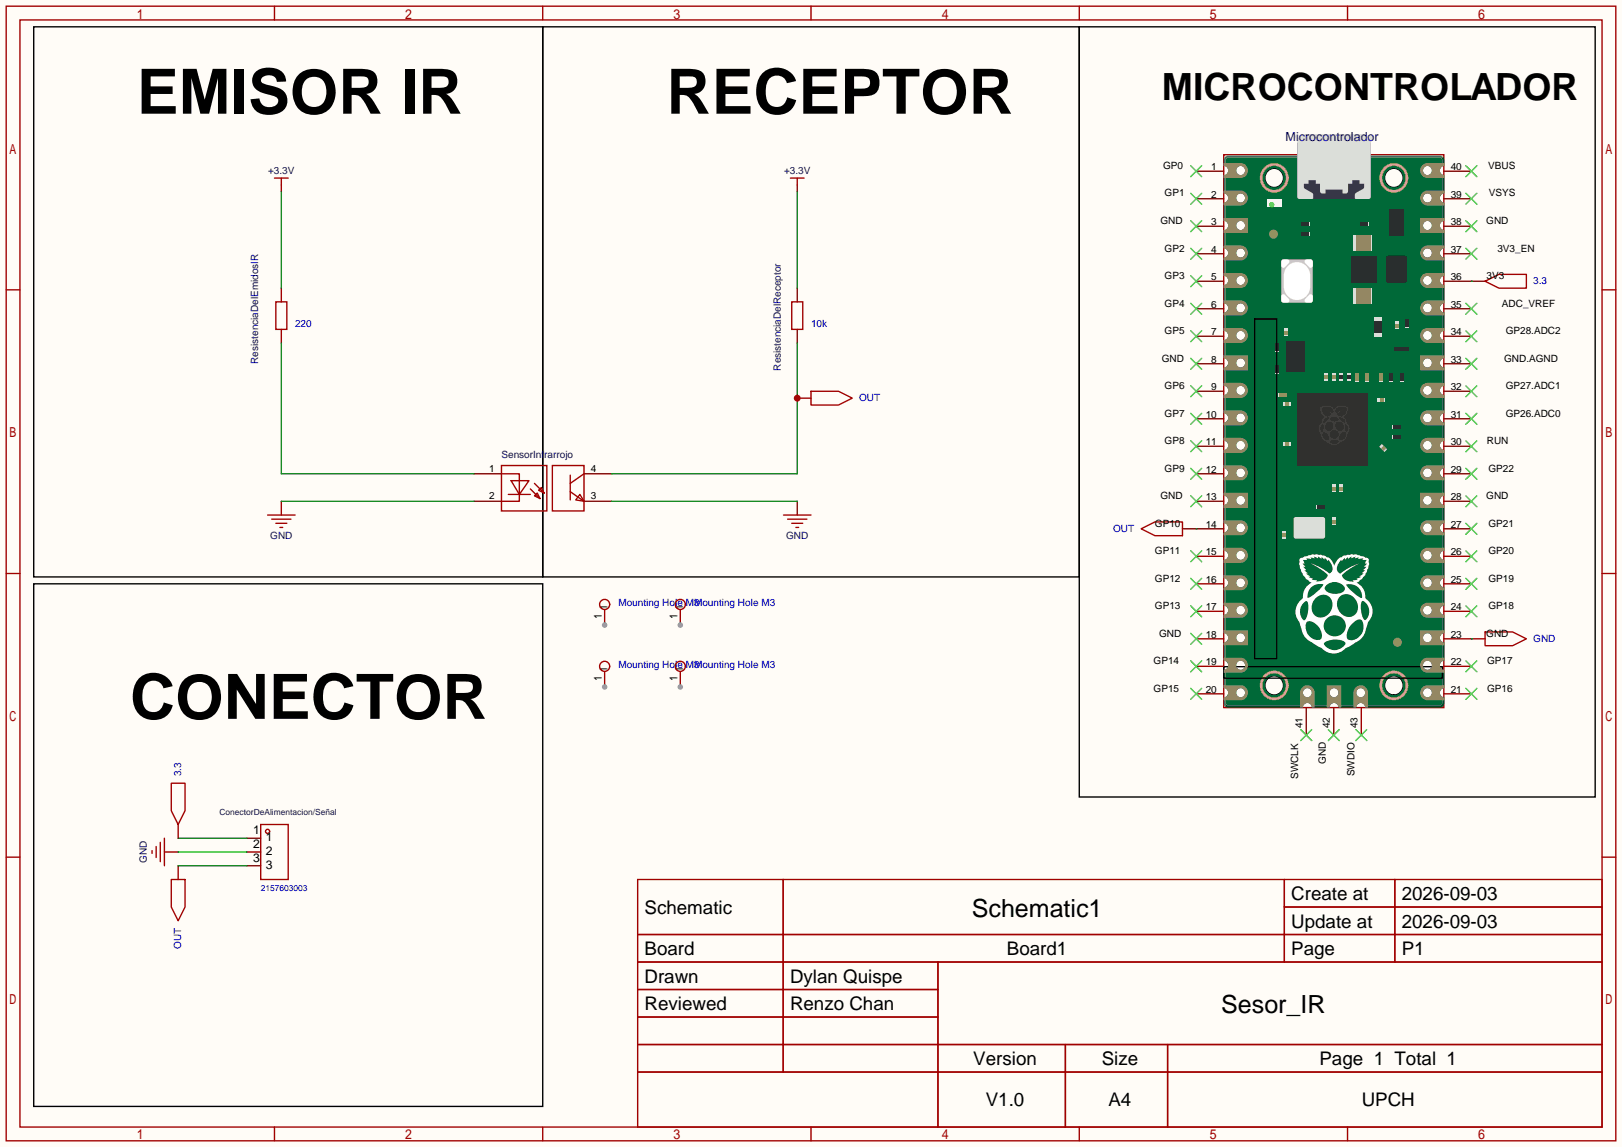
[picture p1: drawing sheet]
<svg xmlns="http://www.w3.org/2000/svg" width="299mm" height="212mm" viewBox="0 0 299 212" stroke-linecap="round" stroke-linejoin="round" font-family="sans-serif">
<path d="M0 0h299.5v211.8h-299.5z" fill="#fffcf7"/>
<g fill="none" stroke="#a10000" stroke-width=".25">
<path d="M1.1 1.1h297.2v209.6h-297.2zM3.7 3.7h292.1v204.5h-292.1zM50.7 1.1v2.6M100.2 1.1v2.6M149.7 1.1v2.6M199.3 1.1v2.6M248.8 1.1v2.6M50.7 32.9h2.5M51.9 32.9v1.3M145.9 32.9h2.6M147.2 32.9v1.3M1.1 53.5h2.6"/>
<path d="M50.9 55.8h2.1v5h-2.1zM146.2 55.8h2v5h-2zM295.8 53.5h2.5M49.4 95.1h5.1M50.2 95.9h3.5M50.9 96.6h2.1M51.7 97.4h.5M92.6 86h8.4v8.4h-8.4zM92.6 87.5h3.3v5.1h-3.3M93.9 91.3h4M94.4 88.8h3.3l-1.8 2.5zM97.9 90.3l1.8 1.8"/>
<path d="M98.7 91.6l.5-.5 .5 1zM98.7 89.3l1.8 1.8M99.4 90.6l.5-.6 .6 1.1zM102 86h5.8v8.4h-5.8zM105.3 87.8v4.5M105.3 90.8l2.5 1.8M107.1 91.3l.7 1.3-1.5-.3zM107.8 87.5l-2.5 1.8M144.7 95.1h5M145.4 95.9h3.6M146.2 96.6h2M146.9 97.4h.5"/>
<path d="M210.7 97.7l2.5-1.3h5.1v2.5h-5.1zM1.1 105.9h2.6M295.8 105.9h2.5M1.1 158.3h2.6M28.1 157.1v.5M28.8 156.3v2.1M29.6 155.6v3.5M30.4 154.8v5.1M48.1 152.3h5.1v10.1h-5.1zM295.8 158.3h2.5M31.6 162.4h2.6v5.1l-1.3 2.6-1.3-2.6zM117.7 162.4h178.1v45.8h-178.1z"/>
<path d="M117.7 172.6h178.1M117.7 177.7h178.1M144.6 162.4v35.6M173.2 177.7v30.5M237.1 162.4v15.3M237.1 167.5h58.7M257.5 162.4v15.3M117.7 182.8h55.5M117.7 192.9h178.1M117.7 187.8h55.5M117.7 198h178.1M196.7 192.9v15.3"/>
<path d="M215.6 192.9v15.3M50.7 208.2v2.5M100.2 208.2v2.5M149.7 208.2v2.5M199.3 208.2v2.5M248.8 208.2v2.5"/>
<circle cx="49.4" cy="153.5" r=".38"/>
</g>
<path d="M6.2 5h94v101.6h-94zM100.2 5h99.1v101.6h-99.1zM199.3 5h95.2v142.2h-95.2z" fill="none" stroke="#000" stroke-width=".25"/>
<g fill="none" stroke="#870000" stroke-width=".25">
<path d="M51.9 34.2v1.2M147.2 34.2v1.2M51.9 53.2v2.6M147.2 53.2v2.6M51.9 60.8v2.6M147.2 60.8v2.6M147.2 73.5h2.5M51.9 92.6v2.5M87.5 87.5h5.1M87.5 92.6h5.1M107.8 87.5h5.1M107.8 92.6h5.1"/>
<path d="M147.2 92.6v2.5M218.3 97.7h2.6M30.4 157.4h2.5M32.9 159.9v2.5M45.6 154.8h2.5M45.6 157.4h2.5M45.6 159.9h2.5"/>
</g>
<path d="M51.9 35.4v17.8M147.2 35.4v17.8M51.9 63.4v24.1h35.6M147.2 63.4v24.1h-34.3M51.9 92.6h35.6M112.9 92.6h34.3M32.9 154.8h12.7M32.9 157.4h12.7" fill="none" stroke="#008700" stroke-width=".25"/>
<circle cx="147.2" cy="73.5" r=".63" fill="#c00"/>
<path d="M225.9 28.6h40.7v102.1h-40.7zM274.2 51.9l2.5-1.2h5.1v2.5h-5.1zM149.7 72.3h5.1l2.6 1.2-2.6 1.3h-5.1zM274.2 116.7h5.1l2.5 1.3-2.5 1.3h-5.1zM31.6 144.7h2.6v5l-1.3 2.6-1.3-2.6z" fill="none" stroke="#a10000" stroke-width=".25"/>
<path d="M32.9 159.9h12.7" fill="none" stroke="#008700" stroke-width=".25"/>
<g fill="none" stroke="#000" stroke-width=".25">
<path d="M6.2 107.8h94v96.5h-94z"/>
<circle cx="235.3" cy="32.9" r="1.75"/>
<circle cx="257.3" cy="32.9" r="1.75"/>
<circle cx="235.2" cy="126.6" r="1.75"/>
<circle cx="257.3" cy="126.6" r="1.75"/>
</g>
<path d="M271.7 51.9h2.5M271.7 118h2.5M32.9 152.3v2.5" fill="none" stroke="#870000" stroke-width=".25"/>
<g fill="#004f29">
<path d="M266.3 32.2l.4 .1v3.4l-.4 .1z"/>
<path d="M266.3 37.3l.4 .1v3.4l-.4 .1z"/>
<path d="M266.3 42.4l.4 .1v3.4l-.4 .1z"/>
<path d="M266.3 47.5l.4 .1v3.3l-.4 .1z"/>
<path d="M266.3 52.6l.4 .1v3.3l-.4 .1z"/>
<path d="M266.3 57.6l.4 .1v3.4l-.4 .1z"/>
<path d="M266.3 62.7l.4 .1v3.4l-.4 .1z"/>
<path d="M266.3 67.8l.4 .1v3.3l-.4 .2z"/>
<path d="M266.3 72.9l.4 .1v3.3l-.4 .1z"/>
<path d="M266.3 77.9l.4 .1v3.4l-.4 .1z"/>
<path d="M266.3 83l.4 .1v3.4l-.4 .1z"/>
<path d="M266.3 88.1l.4 .1v3.4l-.4 .1z"/>
<path d="M266.3 93.2l.4 .1v3.3l-.4 .1z"/>
<path d="M266.3 98.2l.4 .1v3.4l-.4 .1z"/>
<path d="M266.3 103.3l.4 .1v3.4l-.4 .1z"/>
<path d="M266.3 108.4l.4 .1v3.4l-.4 .1z"/>
<path d="M266.3 113.5l.4 .1v3.3l-.4 .1z"/>
<path d="M266.3 118.5l.4 .1v3.4l-.4 .1z"/>
<path d="M266.3 123.6l.4 .1v3.4l-.4 .1z"/>
<path d="M252 130.3h13.8l.4-.2 .1-1.4 .4 .1v1.1a.79 .79 0 0 1-.8 .8h-13.8z"/>
<path d="M242.1 130.3h3.5l-.1 .4h-3.3z"/>
<path d="M247 130.3h3.5l-.1 .4h-3.3z"/>
<path d="M266.4 29l.2 .3 .1 1.3-.4 .1v-1.1l-.1-.3z"/>
<path d="M226.4 130.2l.4 .1h13.8l-.1 .4h-13.8l-.5-.3z"/>
</g>
<path d="M226.5 29.2l-.2 .4v1.1a.85 .85 0 0 1 0 1.5v3.6a.85 .85 0 0 1 0 1.5v3.6a.85 .85 0 0 1 0 1.5v3.6a.85 .85 0 0 1 0 1.5v3.5a.85 .85 0 0 1 0 1.6v3.5a.85 .85 0 0 1 0 1.5v3.6a.85 .85 0 0 1 0 1.5v3.6a.85 .85 0 0 1 0 1.5v3.6a.85 .85 0 0 1 0 1.5v3.5a.85 .85 0 0 1 0 1.5v3.6a.85 .85 0 0 1 0 1.5v3.6a.85 .85 0 0 1 0 1.5v3.6a.85 .85 0 0 1 0 1.5v3.5a.85 .85 0 0 1 0 1.5v3.6a.85 .85 0 0 1 0 1.5v3.6a.85 .85 0 0 1 0 1.5v3.6a.85 .85 0 0 1 0 1.5v3.5a.85 .85 0 0 1 0 1.5v3.6a.85 .85 0 0 1 0 1.5v3.6a.85 .85 0 0 1 0 1.5l.1 1.4 .4 .2h13.8a.8 .8 0 0 1 .8-.5 .8 .8 0 0 1 .7 .5h3.5a.8 .8 0 0 1 .7-.5 .8 .8 0 0 1 .7 .5h3.5a.8 .8 0 0 1 .7-.5 .8 .8 0 0 1 .8 .5h13.8l.4-.2 .1-1.4a.85 .85 0 0 1 0-1.5v-3.6a.85 .85 0 0 1 0-1.5v-3.6a.85 .85 0 0 1 0-1.5v-3.5a.85 .85 0 0 1 0-1.5v-3.6a.85 .85 0 0 1 0-1.5v-3.6a.85 .85 0 0 1 0-1.5v-3.6a.85 .85 0 0 1 0-1.5v-3.5a.85 .85 0 0 1 0-1.5v-3.6a.85 .85 0 0 1 0-1.5v-3.6a.85 .85 0 0 1 0-1.5v-3.6a.85 .85 0 0 1 0-1.5v-3.5a.85 .85 0 0 1 0-1.5v-3.6a.85 .85 0 0 1 0-1.5v-3.6a.85 .85 0 0 1 0-1.5v-3.6a.85 .85 0 0 1 0-1.5v-3.5a.85 .85 0 0 1 0-1.6v-3.5a.85 .85 0 0 1 0-1.5v-3.6a.85 .85 0 0 1 0-1.5v-3.6a.85 .85 0 0 1 0-1.5v-3.6a.85 .85 0 0 1 0-1.5l-.1-1.3-.4-.3zM228.2 127.9a.85 .85 0 0 1 1.7 0 .85 .85 0 0 1-1.7 0zM228.2 122.9a.85 .85 0 0 1 1.7 0 .85 .85 0 0 1-1.7 0zM228.2 117.8a.85 .85 0 0 1 1.7 0 .85 .85 0 0 1-1.7 0zM228.2 112.7a.85 .85 0 0 1 1.7 0 .85 .85 0 0 1-1.7 0zM228.2 107.6a.85 .85 0 0 1 1.7 0 .85 .85 0 0 1-1.7 0zM228.2 102.6a.85 .85 0 0 1 1.7 0 .85 .85 0 0 1-1.7 0zM228.2 97.5a.85 .85 0 0 1 1.7 0 .85 .85 0 0 1-1.7 0zM228.2 92.4a.85 .85 0 0 1 1.7 0 .85 .85 0 0 1-1.7 0zM228.2 87.3a.85 .85 0 0 1 1.7 0 .85 .85 0 0 1-1.7 0zM228.2 82.3a.85 .85 0 0 1 1.7 0 .85 .85 0 0 1-1.7 0zM228.2 77.2a.85 .85 0 0 1 1.7 0 .85 .85 0 0 1-1.7 0zM228.2 72.1a.85 .85 0 0 1 1.7 0 .85 .85 0 0 1-1.7 0zM228.2 67a.85 .85 0 0 1 1.7 0 .85 .85 0 0 1-1.7 0zM228.2 62a.85 .85 0 0 1 1.7 0 .85 .85 0 0 1-1.7 0zM228.2 56.9a.85 .85 0 0 1 1.7 0 .85 .85 0 0 1-1.7 0zM228.2 51.8a.85 .85 0 0 1 1.7 0 .85 .85 0 0 1-1.7 0zM228.2 46.7a.85 .85 0 0 1 1.7 0 .85 .85 0 0 1-1.7 0zM228.2 41.7a.85 .85 0 0 1 1.7 0 .85 .85 0 0 1-1.7 0zM228.2 36.6a.85 .85 0 0 1 1.7 0 .85 .85 0 0 1-1.7 0zM228.2 31.5a.85 .85 0 0 1 1.7 0 .85 .85 0 0 1-1.7 0zM233.5 126.6a1.75 1.75 0 0 1 3.5 0 1.75 1.75 0 0 1-3.5 0zM233.5 32.9a1.75 1.75 0 0 1 3.5 0 1.75 1.75 0 0 1-3.5 0zM240.5 127.9a.85 .85 0 0 1 1.7 0 .85 .85 0 0 1-1.7 0zM245.5 127.9a.83 .83 0 0 1 1.6 0 .83 .83 0 0 1-1.6 0zM262.7 127.9a.85 .85 0 0 1 1.7 0 .85 .85 0 0 1-1.7 0zM262.7 122.9a.85 .85 0 0 1 1.7 0 .85 .85 0 0 1-1.7 0zM262.7 117.8a.85 .85 0 0 1 1.7 0 .85 .85 0 0 1-1.7 0zM262.7 112.7a.85 .85 0 0 1 1.7 0 .85 .85 0 0 1-1.7 0zM262.7 107.6a.85 .85 0 0 1 1.7 0 .85 .85 0 0 1-1.7 0zM262.7 102.6a.85 .85 0 0 1 1.7 0 .85 .85 0 0 1-1.7 0zM262.7 97.5a.85 .85 0 0 1 1.7 0 .85 .85 0 0 1-1.7 0zM262.7 92.4a.85 .85 0 0 1 1.7 0 .85 .85 0 0 1-1.7 0zM262.7 87.3a.85 .85 0 0 1 1.7 0 .85 .85 0 0 1-1.7 0zM262.7 82.2a.85 .85 0 0 1 1.7 0 .85 .85 0 0 1-1.7 0zM262.7 77.2a.85 .85 0 0 1 1.7 0 .85 .85 0 0 1-1.7 0zM262.7 72.1a.85 .85 0 0 1 1.7 0 .85 .85 0 0 1-1.7 0zM262.7 67a.85 .85 0 0 1 1.7 0 .85 .85 0 0 1-1.7 0zM262.7 61.9a.85 .85 0 0 1 1.7 0 .85 .85 0 0 1-1.7 0zM262.7 56.9a.85 .85 0 0 1 1.7 0 .85 .85 0 0 1-1.7 0zM262.7 51.8a.85 .85 0 0 1 1.7 0 .85 .85 0 0 1-1.7 0zM262.7 46.7a.85 .85 0 0 1 1.7 0 .85 .85 0 0 1-1.7 0zM262.7 41.6a.85 .85 0 0 1 1.7 0 .85 .85 0 0 1-1.7 0zM262.7 36.6a.85 .85 0 0 1 1.7 0 .85 .85 0 0 1-1.7 0zM262.7 31.5a.85 .85 0 0 1 1.7 0 .85 .85 0 0 1-1.7 0zM250.4 127.9a.85 .85 0 0 1 1.7 0 .85 .85 0 0 1-1.7 0zM255.6 126.6a1.75 1.75 0 0 1 3.5 0 1.75 1.75 0 0 1-3.5 0zM255.6 32.9a1.75 1.75 0 0 1 3.5 0 1.75 1.75 0 0 1-3.5 0z" fill="#006938"/>
<g fill="#33875e">
<path d="M226.2 29l.5-.2h39.2l.5 .2-.2 .3-.4-.2h-39l-.4 .3-.1 1.3-.4-.1v-1z"/>
<path d="M225.9 37.4l.4-.1v3.6l-.4-.1z"/>
<path d="M225.9 42.5l.4-.1v3.6l-.4-.1z"/>
<path d="M225.9 47.6l.4-.1v3.5l-.4-.1z"/>
<path d="M225.9 52.7l.4-.1v3.5l-.4-.1z"/>
<path d="M225.9 57.7l.4-.1v3.6l-.4-.1z"/>
<path d="M225.9 62.8l.4-.1v3.6l-.4-.1z"/>
<path d="M225.9 67.9l.4-.1v3.6l-.4-.2z"/>
<path d="M225.9 73l.4-.1v3.5l-.4-.1z"/>
<path d="M225.9 78l.4-.1v3.6l-.4-.1z"/>
<path d="M225.9 83.1l.4-.1v3.6l-.4-.1z"/>
<path d="M225.9 88.2l.4-.1v3.6l-.4-.1z"/>
<path d="M225.9 93.3l.4-.1v3.5l-.4-.1z"/>
<path d="M225.9 98.3l.4-.1v3.6l-.4-.1z"/>
<path d="M225.9 103.4l.4-.1v3.6l-.4-.1z"/>
<path d="M225.9 108.5l.4-.1v3.6l-.4-.1z"/>
<path d="M225.9 113.6l.4-.1v3.5l-.4-.1z"/>
<path d="M225.9 118.6l.4-.1v3.6l-.4-.1z"/>
<path d="M225.9 123.7l.4-.1v3.6l-.4-.1z"/>
<path d="M225.9 32.3l.4-.1v3.6l-.4-.1z"/>
<path d="M225.9 128.8l.4-.1v1.1l.1 .4-.2 .2-.2-.3z"/>
</g>
<g fill="none" stroke="#fced21" stroke-width=".51">
<circle cx="235.2" cy="32.9" r="2.44"/>
<circle cx="257.3" cy="32.9" r="2.44"/>
<circle cx="235.2" cy="126.6" r="2.44"/>
<circle cx="257.3" cy="126.6" r="2.44"/>
</g>
<path d="M239.5 72.7h13v13.4h-13z" fill="#30302e"/>
<path d="M239.7 26.2h13.2l.2 .3-.1 10.1-.3 .2-13-.1-.2-.3v-9.9z" fill="#363b45"/>
<g fill="#dbded9">
<path d="M240.2 24.9l.3-.1h11.6l.3 .1 .3 .9 .4 .4-.1 10.4-.3 .2-2.5-.1v-.9l1.5-.9 .2-.4v-.6h-.9v-.6h-1.3v.6h-.8v1.4l-.2 .4h-.2h-.6v-.7h-3.2v.7h-.8l-.2-.4v-1.4h-.8v-.6h-1.3v.6h-.9v.6l.2 .4 1.5 .9v.9h-2.7l-.2-.3v-10.2l.4-.4z"/>
<path d="M239.1 25l.4-.1 1 1.4a.35 .35 0 0 1-.1 .5 .35 .35 0 0 1-.5 0 2.72 2.72 0 0 1-.8-1.8z"/>
<path d="M253.2 24.9l.3 .1a2.48 2.48 0 0 1-1.1 1.9 .36 .36 0 0 1-.3-.6z"/>
<path d="M239 95.5h5.5l.1 .4v3.4l-.3 .2-5.3-.1-.2-.3v-3.2z"/>
</g>
<g fill="#292e2e">
<path d="M237.5 63h3.4v5.7h-3.4z"/>
<path d="M249.4 47.2h4.8v5h-4.8z"/>
<path d="M256.5 38.6h2.8v4.9h-2.8z"/>
</g>
<path d="M234 36.8h2.7v1.4h-2.7z" fill="#edf5fc"/>
<path d="M236.7 48l5.3-.1 .3 .2 .1 7.4-.2 .4h-5.3l-.3-.2v-7.4z" fill="#ccc"/>
<g fill="#fff">
<path d="M237.9 49a2.42 2.42 0 0 1 2.6-.3 2.42 2.42 0 0 1 1.4 2.2 4.4 4.4 0 0 1-.5 3.6 2.41 2.41 0 0 1-2.8 .8 2.41 2.41 0 0 1-1.6-2.4 4.4 4.4 0 0 1 .6-3.6z"/>
<path d="M236.7 48l1-.1 .3 .3-.1 .4-.9 .9-.4-.2v-.2v-.8z"/>
<path d="M241 48l1-.1 .3 .2v1.2l-.4 .2-.2-.2-.8-.9z"/>
<path d="M241.7 54.5l.2-.2 .4 .2v1.2l-.3 .2-1-.1-.1-.4z"/>
<path d="M236.6 54.5l.4-.2 .9 .9 .2 .2-.2 .4-1 .1-.3-.2z"/>
</g>
<path d="M256.1 47.3l3.3-.1 .3 .2 .1 4.4-.2 .4h-3.3l-.4-.2v-4.4z" fill="#292e2e"/>
<circle cx="234.8" cy="37.8" r=".49" fill="#3c3"/>
<g fill="#dbded9">
<path d="M249.8 53.3h3.5v2.8h-3.5z"/>
<path d="M253.7 58.6h1.4v3.5h-1.4z"/>
</g>
<path d="M253.7 59.3h1.4v2.1h-1.4z" fill="#292e2e"/>
<path d="M249.8 43.5h3.5v2.8h-3.5z" fill="#dbded9"/>
<g fill="#948763">
<path d="M250.3 43.5h2.8v2.8h-2.8z"/>
<path d="M250.3 53.3h2.8v2.8h-2.8z"/>
</g>
<g fill="#99916b">
<circle cx="235.1" cy="43.3" r=".83"/>
<circle cx="258" cy="118.6" r=".83"/>
</g>
<path d="M240.5 42.8h1.3v.7h-1.3z" fill="#dbded9"/>
<path d="M240.2 42.8h1.4v.7h-1.4z" fill="#292e2e"/>
<path d="M258.4 69.2h.7v1.4h-.7z" fill="#dbded9"/>
<path d="M258.4 68.9h.7v1.4h-.7z" fill="#292e2e"/>
<path d="M258.4 69.2h.7v1.4h-.7z" fill="#dbded9"/>
<g fill="#292e2e">
<path d="M257.4 64.2h2.7v.7h-2.7z"/>
<path d="M258.4 68.9h.7v1.4h-.7z"/>
</g>
<path d="M256.6 69.2h.7v1.4h-.7z" fill="#dbded9"/>
<path d="M256.6 68.9h.7v1.4h-.7z" fill="#292e2e"/>
<path d="M254.7 69.2h.7v1.4h-.7z" fill="#dbded9"/>
<path d="M254.7 68.9h.7v1.4h-.7z" fill="#99916b"/>
<path d="M248.6 68.9h.7v1.4h-.7z" fill="#dbded9"/>
<path d="M248.6 69.4h.7v.7h-.7z" fill="#292e2e"/>
<path d="M247.3 68.9h.6v1.4h-.6z" fill="#dbded9"/>
<path d="M247.3 69.4h.6v.7h-.6z" fill="#292e2e"/>
<path d="M245.9 68.9h.6v1.4h-.6z" fill="#dbded9"/>
<path d="M245.9 69.4h.6v.7h-.6z" fill="#99916b"/>
<path d="M257.5 59.3h.7v1.4h-.7z" fill="#dbded9"/>
<path d="M257.5 59.8h.7v.7h-.7z" fill="#99916b"/>
<path d="M244.5 68.9h.7v1.4h-.7z" fill="#dbded9"/>
<path d="M244.5 69.4h.7v.7h-.7z" fill="#99916b"/>
<path d="M237 60.6h.7v1.5h-.7z" fill="#dbded9"/>
<path d="M237 61.1h.7v.7h-.7z" fill="#99916b"/>
<path d="M247.3 89.5h.7v1.4h-.7z" fill="#dbded9"/>
<path d="M247.3 89.9h.7v.7h-.7z" fill="#99916b"/>
<path d="M245.9 89.5h.7v1.4h-.7z" fill="#dbded9"/>
<path d="M245.9 89.9h.7v.7h-.7z" fill="#99916b"/>
<path d="M245.9 95.6h.7v1.4h-.7z" fill="#dbded9"/>
<path d="M245.9 96h.7v.7h-.7z" fill="#99916b"/>
<path d="M236.8 98.1h.7v1.4h-.7z" fill="#dbded9"/>
<path d="M236.8 98.5h.7v.7h-.7z" fill="#99916b"/>
<path d="M252.1 69.2h.7v1.4h-.7z" fill="#dbded9"/>
<path d="M252.1 68.9h.7v1.4h-.7z" fill="#99916b"/>
<path d="M250.2 69.2h.7v1.4h-.7z" fill="#dbded9"/>
<path d="M250.2 68.9h.7v1.4h-.7z" fill="#99916b"/>
<path d="M240.5 41.1h1.3v.7h-1.3z" fill="#dbded9"/>
<path d="M240.2 41.1h1.4v.7h-1.4z" fill="#292e2e"/>
<path d="M251.4 41.1h1.4v.7h-1.4z" fill="#dbded9"/>
<path d="M251.1 41.1h1.4v.7h-1.4z" fill="#292e2e"/>
<path d="M235.4 63.6h.7v1.4h-.7z" fill="#dbded9"/>
<path d="M235.4 63.4h.7v1.4h-.7z" fill="#292e2e"/>
<path d="M235.4 67.6h.7v1.4h-.7z" fill="#dbded9"/>
<path d="M235.4 67.4h.7v1.4h-.7z" fill="#292e2e"/>
<path d="M259.3 59.1h.7v1.5h-.7z" fill="#dbded9"/>
<path d="M259.3 58.9h.7v1.4h-.7z" fill="#292e2e"/>
<path d="M254.3 73.5h1.4v.7h-1.4z" fill="#dbded9"/>
<path d="M254.8 73.5h.7v.7h-.7z" fill="#99916b"/>
<path d="M236.8 74.3h1.4v.7h-1.4z" fill="#dbded9"/>
<path d="M237.3 74.3h.7v.7h-.7z" fill="#99916b"/>
<path d="M236.8 81.7h1.4v.7h-1.4z" fill="#dbded9"/>
<path d="M237.3 81.7h.7v.7h-.7z" fill="#99916b"/>
<path d="M255.1 82l1 1-.5 .5-1-1z" fill="#dbded9"/>
<path d="M255.4 82.3l.5 .5-.5 .5-.4-.5z" fill="#99916b"/>
<path d="M257 80.4h1.4v.7h-1.4z" fill="#dbded9"/>
<path d="M257.2 80.4h1.4v.7h-1.4z" fill="#292e2e"/>
<path d="M257 80.4h1.4v.7h-1.4z" fill="#dbded9"/>
<path d="M257.2 80.4h1.4v.7h-1.4z" fill="#292e2e"/>
<path d="M257 78.4h1.4v.8h-1.4z" fill="#dbded9"/>
<path d="M257.2 78.4h1.4v.8h-1.4z" fill="#292e2e"/>
<path d="M236 72.6h1.4v.8h-1.4z" fill="#dbded9"/>
<path d="M236.3 72.6h1.3v.8h-1.3z" fill="#99916b"/>
<path d="M243 93.2h1.4v.7h-1.4z" fill="#dbded9"/>
<path d="M243.2 93.2h1.4v.7h-1.4z" fill="#292e2e"/>
<path d="M243 93.2h1.4v.7h-1.4z" fill="#dbded9"/>
<path d="M243.2 93.2h1.4v.7h-1.4z" fill="#292e2e"/>
<path d="M240 103.2l-.1 .8a3.1 3.1 0 0 0 .6 1.9l.1 .3 .6 .8 1 .6a2.9 2.9 0 0 0-1.7 2.8 3.1 3.1 0 0 0-.6 4.5l.3 1a3.8 3.8 0 0 0 2.3 3l1.5 .8a2.98 2.98 0 0 0 4.5 0l1.5-.8a3.7 3.7 0 0 0 2.3-3l.3-1a2.72 2.72 0 0 0-.4-4.2l-.1-.3a2.86 2.86 0 0 0-1.6-2.8l.9-.6 .7-.8 .7-2-.1-1-1.6-.6a2.97 2.97 0 0 0-2-.1h-.5a3 3 0 0 0-2 1.4l-.3 .6-.1-.3a1.86 1.86 0 0 0-1.2-1.3l-.4-.3-.8-.1-1.6-.1-1.4 .4zM248.6 107.9a2.32 2.32 0 0 1 2.9 2.5l-.2 .1-.4-.2-1.1-.9a2.37 2.37 0 0 1-1.2-1.5zM247.2 110.3a1.99 1.99 0 0 1 3.4 1 1.84 1.84 0 0 1-.9 2.5 1.84 1.84 0 0 1-2.5-.9 2.21 2.21 0 0 1 0-2.6zM247.6 103.4l.1 .2 .6-.6 .1 .3 .5-.4v.3l.7-.4-.1 .2v.1l.9-.3-.2 .3 .8-.2-.2 .4 .9-.1-.2 .2h.8l-.3 .7h.4l-.5 .6h.4l-.6 .6h.4l-.7 .6h.4l-.8 .5 .3 .1-.8 .4 .2 .1-.9 .2 .2 .2h-.3a1.97 1.97 0 0 1-2-1.1l1.2-1.1 2.1-1.2-2.2 1-1.3 1a1.17 1.17 0 0 1-.5-1.8zM244.9 108a2.13 2.13 0 0 1 3.4 .7 1.2 1.2 0 0 1-1.2 .9 1.99 1.99 0 0 1-2.5-1zM240.5 103.4h.8l-.2-.2 1 .1-.2-.4 .8 .2-.2-.3 .8 .3v-.3l.6 .4 .1-.3 .5 .4 .1-.3 .5 .6 .1-.2a2.15 2.15 0 0 1 .7 2.2l-.5 .3-1.3-.9-2.2-1 2.1 1.2 1.2 1a2.08 2.08 0 0 1-2.3 1.2l.3-.2-1-.2 .2-.1-.8-.4 .3-.1-.8-.5h.4l-.7-.6h.4l-.6-.6h.4l-.5-.6h.4zM242 108.6a2.47 2.47 0 0 1 2.2-.7 2.2 2.2 0 0 1-1.1 1.5l-1.2 .8-.3 .2-.2-.1v-.7zM240.6 111.5l.5-.5 .3 .1a4.3 4.3 0 0 1-.5 3.4h-.2a2.27 2.27 0 0 1-.1-3zM241.3 114.8a2.27 2.27 0 0 1 2.6 1.8 1.13 1.13 0 0 1-.4 1.6 2.32 2.32 0 0 1-2.2-3.4zM242.9 110.5a1.79 1.79 0 0 1 2.4-.4 1.79 1.79 0 0 1 .6 2.4 1.92 1.92 0 0 1-1.6 1.5 1.92 1.92 0 0 1-2-1 2.4 2.4 0 0 1 .6-2.5zM244.6 118.7a3.7 3.7 0 0 1 3.7-.1l.1 .2a2.24 2.24 0 0 1-4 .1zM245 114.2a2.02 2.02 0 0 1 2.9-.1 2.02 2.02 0 0 1 0 2.9 2.02 2.02 0 0 1-2.9 0 1.9 1.9 0 0 1 0-2.8zM249.8 115a1.08 1.08 0 0 1 1.8-.2 2.46 2.46 0 0 1-2.5 3.4 .92 .92 0 0 1-.4-1.3 3.4 3.4 0 0 1 1.1-1.9zM251.4 111.1l.3-.1a2.24 2.24 0 0 1 .4 3.5l-.2-.1a4.3 4.3 0 0 1-.5-3.3z" fill="#fff"/>
<path d="M231.6 58.9h4.1v62.7h-4.1zM225.9 123.1h40.4v2.1h-40.4z" fill="none" stroke="#000" stroke-width=".25"/>
<path d="M243.8 75.2l-.1 .4 .2 .6 .3 .5 .4 .3a1.34 1.34 0 0 0-.7 1.2 1.29 1.29 0 0 0-.1 1.9 2.13 2.13 0 0 0 1.6 1.8 1.21 1.21 0 0 0 1.8 0 2.17 2.17 0 0 0 1.6-2 1.17 1.17 0 0 0-.2-1.8 1.16 1.16 0 0 0-.6-1.1l.6-.5 .3-.6a.56 .56 0 0 0 0-.6 .56 .56 0 0 0-.6-.3l-.7-.1a1.28 1.28 0 0 0-1.3 .8 1.54 1.54 0 0 0-1.9-.7zM247.2 77.1a.94 .94 0 0 1 1.2 1l-.5-.2zM246.8 78a.87 .87 0 0 1 1.2 .4 .87 .87 0 0 1-.5 1.2 .93 .93 0 0 1-.9-.6 .93 .93 0 0 1 .2-1zM246.8 75.3l.1 .1 .2-.3v.2l.5-.3v.2l.3-.2v.2l.3-.1-.1 .1 .6 .1-.1 .3h.2l-.2 .2h.1l-.2 .3h.1l-.2 .2h.1l-.5 .4 .1 .1h-.4l.1 .1a.84 .84 0 0 1-.9-.5l1.3-.9-1.4 .8a.63 .63 0 0 1 0-1zM245.7 77.3a.77 .77 0 0 1 .8-.4 .77 .77 0 0 1 .6 .7l-.7 .2a.67 .67 0 0 1-.8-.4zM244 75.3l.6-.1-.1-.1 .3 .1v-.2l.3 .2v-.2l.5 .3v-.2l.2 .3 .1-.1a.64 .64 0 0 1 .1 1l-1.5-.8 1.3 .9a.84 .84 0 0 1-.9 .5l.1-.1h-.4l.1-.1-.5-.4h.1l-.2-.2h.1l-.2-.3h.2l-.2-.2h.1zM244.5 77.4l.6-.3h.4l-.7 .8-.5 .2zM243.9 78.6l.3-.2a1.09 1.09 0 0 1-.2 1.4 .92 .92 0 0 1-.1-1.2zM244.3 79.9a.99 .99 0 0 1 1 1.3 .91 .91 0 0 1-.9-.3 .91 .91 0 0 1-.1-1zM245 78.1a.78 .78 0 0 1 1.2 .2 .78 .78 0 0 1-.4 1.1 .78 .78 0 0 1-1.1-.2 .78 .78 0 0 1 .3-1.1zM245.6 81.4l.5-.1a1.08 1.08 0 0 1 1.1 .2 .91 .91 0 0 1-1.7 .1zM245.5 80.2a.85 .85 0 0 1 1.7 0 .85 .85 0 0 1-1.7 0zM247.8 80l.4-.3a.88 .88 0 0 1 .2 1.1 .88 .88 0 0 1-1.1 .4 1.07 1.07 0 0 1 .5-1.2zM248.3 78.5l.2-.1a.91 .91 0 0 1 .2 1.4 1.33 1.33 0 0 1-.4-1.3z" fill="#3d4038"/>
<g fill="#948763">
<path d="M225.9 35.2v.5a.85 .85 0 0 1 .9 .9 .85 .85 0 0 1-.9 .8v.6h3.2a1.39 1.39 0 0 0 1.3-1.4 1.39 1.39 0 0 0-1.3-1.4zM228.2 36.6a.85 .85 0 0 1 1.7 0 .85 .85 0 0 1-1.7 0z"/>
<path d="M225.9 40.3v.5a.85 .85 0 0 1 .9 .8 .85 .85 0 0 1-.9 .9v.5h4.5v-2.7zM228.2 41.7a.85 .85 0 0 1 1.7 0 .85 .85 0 0 1-1.7 0z"/>
<path d="M225.9 45.3v.6a.85 .85 0 0 1 .9 .8 .85 .85 0 0 1-.9 .9v.5h3.2a1.39 1.39 0 0 0 1.3-1.4 1.39 1.39 0 0 0-1.3-1.4zM228.2 46.7a.85 .85 0 0 1 1.7 0 .85 .85 0 0 1-1.7 0z"/>
<path d="M225.9 50.4v.5a.85 .85 0 0 1 .9 .9 .85 .85 0 0 1-.9 .9v.5h3.2a1.39 1.39 0 0 0 1.3-1.4 1.39 1.39 0 0 0-1.3-1.4zM228.2 51.8a.85 .85 0 0 1 1.7 0 .85 .85 0 0 1-1.7 0z"/>
<path d="M225.9 55.5v.5a.85 .85 0 0 1 .9 .9 .85 .85 0 0 1-.9 .8v.6h3.2a1.39 1.39 0 0 0 1.3-1.4 1.39 1.39 0 0 0-1.3-1.4zM228.2 56.9a.85 .85 0 0 1 1.7 0 .85 .85 0 0 1-1.7 0z"/>
<path d="M225.9 60.6v.5a.85 .85 0 0 1 .9 .9 .85 .85 0 0 1-.9 .8v.5h3.2a1.39 1.39 0 0 0 1.3-1.3 1.39 1.39 0 0 0-1.3-1.4zM228.2 62a.85 .85 0 0 1 1.7 0 .85 .85 0 0 1-1.7 0z"/>
<path d="M225.9 65.6v.6a.85 .85 0 0 1 .9 .8 .85 .85 0 0 1-.9 .9v.5h4.5v-2.8zM228.2 67a.85 .85 0 0 1 1.7 0 .85 .85 0 0 1-1.7 0z"/>
<path d="M225.9 70.7v.5a.85 .85 0 0 1 .9 .9 .85 .85 0 0 1-.9 .9v.5h3.2a1.39 1.39 0 0 0 1.3-1.4 1.39 1.39 0 0 0-1.3-1.4zM228.2 72.1a.85 .85 0 0 1 1.7 0 .85 .85 0 0 1-1.7 0z"/>
<path d="M225.9 75.8v.5a.85 .85 0 0 1 .9 .9 .85 .85 0 0 1-.9 .8v.6h3.2a1.39 1.39 0 0 0 1.3-1.4 1.39 1.39 0 0 0-1.3-1.4zM228.2 77.2a.85 .85 0 0 1 1.7 0 .85 .85 0 0 1-1.7 0z"/>
<path d="M225.9 80.9v.5a.85 .85 0 0 1 .9 .9 .85 .85 0 0 1-.9 .8v.5h3.2a1.39 1.39 0 0 0 1.3-1.3 1.39 1.39 0 0 0-1.3-1.4zM228.2 82.3a.85 .85 0 0 1 1.7 0 .85 .85 0 0 1-1.7 0z"/>
<path d="M225.9 85.9v.6a.85 .85 0 0 1 .9 .8 .85 .85 0 0 1-.9 .9v.5h3.2a1.39 1.39 0 0 0 1.3-1.4 1.39 1.39 0 0 0-1.3-1.4zM228.2 87.3a.85 .85 0 0 1 1.7 0 .85 .85 0 0 1-1.7 0z"/>
<path d="M225.9 91v.6a.85 .85 0 0 1 .9 .8 .85 .85 0 0 1-.9 .9v.5h4.5v-2.8zM228.2 92.4a.85 .85 0 0 1 1.7 0 .85 .85 0 0 1-1.7 0z"/>
<path d="M225.9 96.1v.5a.85 .85 0 0 1 .9 .9 .85 .85 0 0 1-.9 .8v.6h3.2a1.39 1.39 0 0 0 1.3-1.4 1.39 1.39 0 0 0-1.3-1.4zM228.2 97.5a.85 .85 0 0 1 1.7 0 .85 .85 0 0 1-1.7 0z"/>
<path d="M225.9 101.2v.5a.85 .85 0 0 1 .9 .9 .85 .85 0 0 1-.9 .8v.6h3.2a1.39 1.39 0 0 0 1.3-1.4 1.39 1.39 0 0 0-1.3-1.4zM228.2 102.6a.85 .85 0 0 1 1.7 0 .85 .85 0 0 1-1.7 0z"/>
<path d="M225.9 106.2v.6a.85 .85 0 0 1 .9 .8 .85 .85 0 0 1-.9 .9v.5h3.2a1.39 1.39 0 0 0 1.3-1.4 1.39 1.39 0 0 0-1.3-1.4zM228.2 107.6a.85 .85 0 0 1 1.7 0 .85 .85 0 0 1-1.7 0z"/>
<path d="M225.9 111.3v.6a.85 .85 0 0 1 .9 .8 .85 .85 0 0 1-.9 .9v.5h3.2a1.39 1.39 0 0 0 1.3-1.4 1.39 1.39 0 0 0-1.3-1.4zM228.2 112.7a.85 .85 0 0 1 1.7 0 .85 .85 0 0 1-1.7 0z"/>
<path d="M225.9 116.4v.5a.85 .85 0 0 1 .9 .9 .85 .85 0 0 1-.9 .8v.6h4.5v-2.8zM228.2 117.8a.85 .85 0 0 1 1.7 0 .85 .85 0 0 1-1.7 0z"/>
<path d="M225.9 121.5v.5a.85 .85 0 0 1 .9 .9 .85 .85 0 0 1-.9 .8v.6h3.2a1.39 1.39 0 0 0 1.3-1.4 1.39 1.39 0 0 0-1.3-1.4zM228.2 122.9a.85 .85 0 0 1 1.7 0 .85 .85 0 0 1-1.7 0z"/>
<path d="M225.9 126.5v.6a.85 .85 0 0 1 .9 .8 .85 .85 0 0 1-.9 .9v.5h3.2a1.39 1.39 0 0 0 1.3-1.4 1.39 1.39 0 0 0-1.3-1.4zM228.2 127.9a.85 .85 0 0 1 1.7 0 .85 .85 0 0 1-1.7 0z"/>
<path d="M262.7 35.4a1.4 1.4 0 0 0-.4 1.6 1.4 1.4 0 0 0 1.2 1h3.2v-.6a.85 .85 0 0 1-.9-.8 .85 .85 0 0 1 .9-.9v-.5h-3.2zM262.7 36.6a.85 .85 0 0 1 1.7 0 .85 .85 0 0 1-1.7 0z"/>
<path d="M262.2 40.3v2.7h4.5v-.5a.85 .85 0 0 1-.9-.9 .85 .85 0 0 1 .9-.8v-.5zM262.7 41.6a.85 .85 0 0 1 1.7 0 .85 .85 0 0 1-1.7 0z"/>
<path d="M262.7 45.6a1.4 1.4 0 0 0-.4 1.5 1.4 1.4 0 0 0 1.2 1h3.2v-.5a.85 .85 0 0 1-.9-.9 .85 .85 0 0 1 .9-.8v-.6h-3.2zM262.7 46.7a.85 .85 0 0 1 1.7 0 .85 .85 0 0 1-1.7 0z"/>
<path d="M262.7 50.7a1.4 1.4 0 0 0-.4 1.5 1.4 1.4 0 0 0 1.2 1h3.2v-.5a.85 .85 0 0 1-.9-.9 .85 .85 0 0 1 .9-.9v-.5h-3.2zM262.7 51.8a.85 .85 0 0 1 1.7 0 .85 .85 0 0 1-1.7 0z"/>
<path d="M262.7 55.8a1.4 1.4 0 0 0-.4 1.5 1.4 1.4 0 0 0 1.2 1h3.2v-.6a.85 .85 0 0 1-.9-.8 .85 .85 0 0 1 .9-.9v-.5h-3.2zM262.7 56.9a.85 .85 0 0 1 1.7 0 .85 .85 0 0 1-1.7 0z"/>
<path d="M262.7 60.8a1.4 1.4 0 0 0-.4 1.6 1.4 1.4 0 0 0 1.2 .9h3.2v-.5a.85 .85 0 0 1-.9-.8 .85 .85 0 0 1 .9-.9v-.5h-3.2zM262.7 61.9a.85 .85 0 0 1 1.7 0 .85 .85 0 0 1-1.7 0z"/>
<path d="M262.2 65.6v2.8h4.5v-.5a.85 .85 0 0 1-.9-.9 .85 .85 0 0 1 .9-.8v-.6zM262.7 67a.85 .85 0 0 1 1.7 0 .85 .85 0 0 1-1.7 0z"/>
<path d="M262.7 71a1.4 1.4 0 0 0-.4 1.5 1.4 1.4 0 0 0 1.2 1h3.2v-.5a.85 .85 0 0 1-.9-.9 .85 .85 0 0 1 .9-.9v-.5h-3.2zM262.7 72.1a.85 .85 0 0 1 1.7 0 .85 .85 0 0 1-1.7 0z"/>
<path d="M262.7 76.1a1.4 1.4 0 0 0-.4 1.5 1.4 1.4 0 0 0 1.2 1h3.2v-.6a.85 .85 0 0 1-.9-.8 .85 .85 0 0 1 .9-.9v-.5h-3.2zM262.7 77.2a.85 .85 0 0 1 1.7 0 .85 .85 0 0 1-1.7 0z"/>
<path d="M262.7 81.1a1.4 1.4 0 0 0-.4 1.6 1.4 1.4 0 0 0 1.2 .9h3.2v-.5a.85 .85 0 0 1-.9-.8 .85 .85 0 0 1 .9-.9v-.5h-3.2zM262.7 82.2a.85 .85 0 0 1 1.7 0 .85 .85 0 0 1-1.7 0z"/>
<path d="M262.7 86.2a1.4 1.4 0 0 0-.4 1.5 1.4 1.4 0 0 0 1.2 1h3.2v-.5a.85 .85 0 0 1-.9-.9 .85 .85 0 0 1 .9-.8v-.6h-3.2zM262.7 87.3a.85 .85 0 0 1 1.7 0 .85 .85 0 0 1-1.7 0z"/>
<path d="M262.2 91v2.8h4.5v-.5a.85 .85 0 0 1-.9-.9 .85 .85 0 0 1 .9-.8v-.6zM262.7 92.4a.85 .85 0 0 1 1.7 0 .85 .85 0 0 1-1.7 0z"/>
<path d="M262.7 96.4a1.4 1.4 0 0 0-.4 1.5 1.4 1.4 0 0 0 1.2 1h3.2v-.6a.85 .85 0 0 1-.9-.8 .85 .85 0 0 1 .9-.9v-.5h-3.2zM262.7 97.5a.85 .85 0 0 1 1.7 0 .85 .85 0 0 1-1.7 0z"/>
<path d="M262.7 101.4a1.4 1.4 0 0 0-.4 1.6 1.4 1.4 0 0 0 1.2 1h3.2v-.6a.85 .85 0 0 1-.9-.8 .85 .85 0 0 1 .9-.9v-.5h-3.2zM262.7 102.6a.85 .85 0 0 1 1.7 0 .85 .85 0 0 1-1.7 0z"/>
<path d="M262.7 106.5a1.4 1.4 0 0 0-.4 1.6 1.4 1.4 0 0 0 1.2 .9h3.2v-.5a.85 .85 0 0 1-.9-.9 .85 .85 0 0 1 .9-.8v-.6h-3.2zM262.7 107.6a.85 .85 0 0 1 1.7 0 .85 .85 0 0 1-1.7 0z"/>
<path d="M262.7 111.6a1.4 1.4 0 0 0-.4 1.5 1.4 1.4 0 0 0 1.2 1h3.2v-.5a.85 .85 0 0 1-.9-.9 .85 .85 0 0 1 .9-.8v-.6h-3.2zM262.7 112.7a.85 .85 0 0 1 1.7 0 .85 .85 0 0 1-1.7 0z"/>
<path d="M262.2 116.4v2.8h4.5v-.6a.85 .85 0 0 1-.9-.8 .85 .85 0 0 1 .9-.9v-.5zM262.7 117.8a.85 .85 0 0 1 1.7 0 .85 .85 0 0 1-1.7 0z"/>
<path d="M262.7 121.7a1.4 1.4 0 0 0-.4 1.6 1.4 1.4 0 0 0 1.2 1h3.2v-.6a.85 .85 0 0 1-.9-.8 .85 .85 0 0 1 .9-.9v-.5h-3.2zM262.7 122.9a.85 .85 0 0 1 1.7 0 .85 .85 0 0 1-1.7 0z"/>
<path d="M262.7 126.8a1.4 1.4 0 0 0-.4 1.6 1.4 1.4 0 0 0 1.2 .9h3.2v-.5a.85 .85 0 0 1-.9-.9 .85 .85 0 0 1 .9-.8v-.6h-3.2zM262.7 127.9a.85 .85 0 0 1 1.7 0 .85 .85 0 0 1-1.7 0z"/>
<path d="M240.6 126.8l-.5 .7-.1 .4v2.8h.5a.83 .83 0 0 1 .9-.9 .83 .83 0 0 1 .8 .9h.5v-2.8a1.35 1.35 0 0 0-.7-1.2 1.35 1.35 0 0 0-1.4 .1zM240.5 127.9a.85 .85 0 0 1 1.7 0 .85 .85 0 0 1-1.7 0z"/>
<path d="M244.9 126.6v4.1h.6a.83 .83 0 0 1 .8-.9 .83 .83 0 0 1 .8 .9h.6v-4.1zM245.5 127.9a.83 .83 0 0 1 1.6 0 .83 .83 0 0 1-1.6 0z"/>
<path d="M250.4 126.8l-.5 .7v.4v2.8h.5a.83 .83 0 0 1 .8-.9 .83 .83 0 0 1 .9 .9h.5v-2.8a1.35 1.35 0 0 0-.7-1.2 1.35 1.35 0 0 0-1.5 .1zM250.4 127.9a.83 .83 0 0 1 1.6 0 .83 .83 0 0 1-1.6 0z"/>
<path d="M262.7 30.4a1.4 1.4 0 0 0-.4 1.5 1.4 1.4 0 0 0 1.2 1h3.2v-.6a.85 .85 0 0 1-.9-.8 .85 .85 0 0 1 .9-.9v-.5h-3.2zM262.7 31.5a.85 .85 0 0 1 1.7 0 .85 .85 0 0 1-1.7 0z"/>
<path d="M225.9 30.1v.5a.85 .85 0 0 1 .9 .9 .85 .85 0 0 1-.9 .8v.6h3.2a1.39 1.39 0 0 0 1.3-1.4 1.39 1.39 0 0 0-1.3-1.4zM228.2 31.5a.85 .85 0 0 1 1.7 0 .85 .85 0 0 1-1.7 0z"/>
</g>
<g fill="none" stroke="#870000" stroke-width=".25">
<path d="M220.9 36.7h5M220.9 31.6h5M266.6 36.7h5.1M266.6 31.6h5.1M220.9 57h5M220.9 51.9h5M220.9 46.9h5M220.9 41.8h5M266.6 57h5.1M266.6 51.9h5.1M266.6 46.9h5.1M266.6 41.8h5.1"/>
<path d="M220.9 77.3h5M220.9 72.3h5M220.9 67.2h5M220.9 62.1h5M266.6 77.3h5.1M266.6 72.3h5.1M266.6 67.2h5.1M266.6 62.1h5.1M220.9 97.7h5M220.9 92.6h5M220.9 87.5h5M220.9 82.4h5"/>
<path d="M266.6 97.7h5.1M266.6 92.6h5.1M266.6 87.5h5.1M266.6 82.4h5.1M111.6 112.6v2.8M220.9 118h5M220.9 112.9h5M220.9 107.8h5M220.9 102.7h5M266.6 118h5.1M266.6 112.9h5.1M266.6 107.8h5.1"/>
<path d="M266.6 102.7h5.1M220.9 128.1h5M220.9 123.1h5M241.2 130.7v5.1M246.3 130.7v5.1M251.3 130.7v5.1M266.6 128.1h5.1M266.6 123.1h5.1"/>
</g>
<g fill="none" stroke="#3c3" stroke-width=".25">
<path d="M219.8 35.7l2.1 2M219.8 30.6l2.1 2M221.9 35.7l-2.1 2M221.9 30.6l-2.1 2M270.6 35.7l2.1 2M270.6 30.6l2.1 2M272.7 35.7l-2.1 2M272.7 30.6l-2.1 2M219.8 56l2.1 2M219.8 50.9l2.1 2.1M219.8 45.8l2.1 2.1M219.8 40.8l2.1 2"/>
<path d="M221.9 56l-2.1 2M221.9 50.9l-2.1 2.1M221.9 45.8l-2.1 2.1M221.9 40.8l-2.1 2M270.6 56l2.1 2M270.6 45.8l2.1 2.1M270.6 40.8l2.1 2M272.7 56l-2.1 2M272.7 45.8l-2.1 2.1M272.7 40.8l-2.1 2M219.8 76.3l2.1 2.1M219.8 71.2l2.1 2.1"/>
<path d="M219.8 66.2l2.1 2M219.8 61.1l2.1 2M221.9 76.3l-2.1 2.1M221.9 71.2l-2.1 2.1M221.9 66.2l-2.1 2M221.9 61.1l-2.1 2M270.6 76.3l2.1 2.1M270.6 71.2l2.1 2.1M270.6 66.2l2.1 2M270.6 61.1l2.1 2M272.7 76.3l-2.1 2.1M272.7 71.2l-2.1 2.1"/>
<path d="M272.7 66.2l-2.1 2M272.7 61.1l-2.1 2M219.8 91.6l2.1 2M219.8 86.5l2.1 2M219.8 81.4l2.1 2M221.9 91.6l-2.1 2M221.9 86.5l-2.1 2M221.9 81.4l-2.1 2M270.6 96.6l2.1 2.1M270.6 91.6l2.1 2M270.6 86.5l2.1 2M270.6 81.4l2.1 2"/>
<path d="M272.7 96.6l-2.1 2.1M272.7 91.6l-2.1 2M272.7 86.5l-2.1 2M272.7 81.4l-2.1 2M219.8 117l2.1 2M219.8 111.9l2.1 2M219.8 106.8l2.1 2M219.8 101.7l2.1 2.1M221.9 117l-2.1 2M221.9 106.8l-2.1 2M221.9 111.9l-2.1 2M221.9 101.7l-2.1 2.1"/>
<path d="M270.6 111.9l2.1 2M270.6 106.8l2.1 2M270.6 101.7l2.1 2.1M272.7 111.9l-2.1 2M272.7 106.8l-2.1 2M272.7 101.7l-2.1 2.1M219.8 127.1l2.1 2.1M219.8 122l2.1 2.1M221.9 127.1l-2.1 2.1M221.9 122l-2.1 2.1M240.2 134.7l2 2.1M242.2 134.7l-2 2.1"/>
<path d="M245.2 134.7l2.1 2.1M247.3 134.7l-2.1 2.1M250.3 134.7l2 2.1M252.3 134.7l-2 2.1M270.6 127.1l2.1 2.1M270.6 122l2.1 2.1M272.7 127.1l-2.1 2.1M272.7 122l-2.1 2.1"/>
</g>
<path d="M271.7 51.9h.1M220.9 97.7h.1M271.7 118h.1" fill="none" stroke="#008700" stroke-width=".25"/>
<circle cx="111.6" cy="115.4" r=".51" fill="#999"/>
<circle cx="111.6" cy="111.6" r=".93" fill="none" stroke="#a10000" stroke-width=".25"/>
<path d="M125.6 112.6v2.8" fill="none" stroke="#870000" stroke-width=".25"/>
<circle cx="125.6" cy="115.4" r=".51" fill="#999"/>
<circle cx="125.6" cy="111.6" r=".93" fill="none" stroke="#a10000" stroke-width=".25"/>
<path d="M111.6 124.1v2.8" fill="none" stroke="#870000" stroke-width=".25"/>
<circle cx="111.6" cy="126.9" r=".51" fill="#999"/>
<circle cx="111.6" cy="123.1" r=".93" fill="none" stroke="#a10000" stroke-width=".25"/>
<path d="M125.6 124.1v2.8" fill="none" stroke="#870000" stroke-width=".25"/>
<circle cx="125.6" cy="126.9" r=".51" fill="#999"/>
<circle cx="125.6" cy="123.1" r=".93" fill="none" stroke="#a10000" stroke-width=".25"/>
<g font-size="11.5">
<text x="25.3" y="21">EMISOR IR</text>
<text x="123.1" y="21">RECEPTOR</text>
<text x="24" y="132.8">CONECTOR</text>
</g>
<text font-size="6.9" x="214.5" y="18.5">MICROCONTROLADOR</text>
<g font-size="4.6">
<text x="179.4" y="169.4">Schematic1</text>
<text x="225.5" y="187.1">Sesor_IR</text>
</g>
<g font-size="3.5">
<text x="238.4" y="166.2">Create at</text>
<text x="258.8" y="166.2">2026-09-03</text>
<text x="119" y="168.8">Schematic</text>
<text x="238.4" y="171.3">Update at</text>
<text x="258.8" y="171.3">2026-09-03</text>
<text x="119" y="176.4">Board</text>
<text x="185.9" y="176.4">Board1</text>
<text x="238.4" y="176.4">Page</text>
<text x="258.8" y="176.4">P1</text>
<text x="119" y="181.5">Drawn</text>
<text x="145.9" y="181.5">Dylan Quispe</text>
<text x="119" y="186.6">Reviewed</text>
<text x="145.9" y="186.6">Renzo Chan</text>
<text x="179.7" y="196.7">Version</text>
<text x="203.4" y="196.7">Size</text>
<text x="243.6" y="196.7">Page 1 Total 1</text>
<text x="182" y="204.3">V1.0</text>
<text x="204.7" y="204.3">A4</text>
<text x="251.4" y="204.3">UPCH</text>
</g>
<text font-size="2.3" fill="#000080" x="237.4" y="26.1">Microcontrolador</text>
<g font-size="2.2">
<text x="46.8" y="154.1">1</text>
<text x="49.1" y="155.4">1</text>
<text x="46.8" y="156.6">2</text>
<text x="46.8" y="159.2">3</text>
<text x="49.1" y="157.9">2</text>
<text x="49.1" y="160.4">3</text>
</g>
<g font-size="1.8" fill="#000080">
<text x="49.5" y="32.2">+3.3V</text>
<text x="144.8" y="32.2">+3.3V</text>
<text x="47.7" y="67.2" transform="rotate(-90 47.7 67.2)">ResistenciaDelEmidosIR</text>
<text x="144.2" y="68.5" transform="rotate(-90 144.2 68.5)">ResistenciaDelReceptor</text>
<text x="92.6" y="84.5">SensorInfrarrojo</text>
<text x="49.9" y="99.5">GND</text>
<text x="145.1" y="99.5">GND</text>
<text x="27.1" y="159.4" transform="rotate(-90 27.1 159.4)">GND</text>
</g>
<g font-size="1.8">
<text x="214.8" y="31.2">GP0</text>
<text x="223.6" y="31.5">1</text>
<text x="267.8" y="31.5">40</text>
<text x="274.8" y="31.2">VBUS</text>
<text x="214.2" y="41.4">GND</text>
<text x="215" y="36.3">GP1</text>
<text x="223.6" y="41.6">3</text>
<text x="223.6" y="36.5">2</text>
<text x="267.8" y="41.6">38</text>
<text x="267.8" y="36.5">39</text>
<text x="274.4" y="41.4">GND</text>
<text x="274.9" y="36.3">VSYS</text>
<text x="215" y="46.5">GP2</text>
<text x="223.6" y="46.7">4</text>
<text x="267.8" y="46.7">37</text>
<text x="276.5" y="46.5">3V3_EN</text>
<text x="215" y="51.5">GP3</text>
<text x="223.6" y="51.8">5</text>
<text x="267.8" y="51.8">36</text>
<text x="274.5" y="51.5">3V3</text>
<text x="215" y="56.6">GP4</text>
<text x="223.6" y="56.9">6</text>
<text x="267.8" y="56.9">35</text>
<text x="277.3" y="56.6">ADC_VREF</text>
<text x="215" y="61.7">GP5</text>
<text x="223.6" y="61.9">7</text>
<text x="267.8" y="61.9">34</text>
<text x="278" y="61.7">GP28.ADC2</text>
<text x="214.5" y="66.8">GND</text>
<text x="215" y="71.9">GP6</text>
<text x="223.6" y="67">8</text>
<text x="267.8" y="67">33</text>
<text x="277.7" y="66.8">GND.AGND</text>
<text x="278" y="71.9">GP27.ADC1</text>
<text x="215" y="76.9">GP7</text>
<text x="222.6" y="77.2">10</text>
<text x="223.6" y="72.1">9</text>
<text x="267.8" y="77.2">31</text>
<text x="267.8" y="72.1">32</text>
<text x="278" y="76.9">GP26.ADC0</text>
<text x="215" y="82">GP8</text>
<text x="222.6" y="82.3">11</text>
<text x="267.8" y="82.3">30</text>
<text x="274.5" y="82">RUN</text>
<text x="90.3" y="87.2">1</text>
<text x="109.1" y="87.2">4</text>
<text x="215" y="87.1">GP9</text>
<text x="222.6" y="87.3">12</text>
<text x="267.8" y="87.3">29</text>
<text x="274.8" y="87.1">GP22</text>
<text x="90.3" y="92.2">2</text>
<text x="109.1" y="92.2">3</text>
<text x="214.2" y="92.2">GND</text>
<text x="222.6" y="92.4">13</text>
<text x="267.8" y="92.4">28</text>
<text x="274.4" y="92.2">GND</text>
<text x="213.2" y="97.3">GP10</text>
<text x="222.6" y="97.5">14</text>
<text x="267.8" y="97.5">27</text>
<text x="274.8" y="97.3">GP21</text>
<text x="213.2" y="107.4">GP12</text>
<text x="213.2" y="102.3">GP11</text>
<text x="222.6" y="107.7">16</text>
<text x="222.6" y="102.6">15</text>
<text x="267.8" y="107.7">25</text>
<text x="267.8" y="102.6">26</text>
<text x="274.8" y="107.4">GP19</text>
<text x="274.8" y="102.3">GP20</text>
<text x="213.2" y="112.5">GP13</text>
<text x="222.6" y="112.7">17</text>
<text x="267.8" y="112.7">24</text>
<text x="274.8" y="112.5">GP18</text>
<text x="214" y="117.6">GND</text>
<text x="222.6" y="117.8">18</text>
<text x="267.8" y="117.8">23</text>
<text x="274.4" y="117.6">GND</text>
<text x="213" y="122.7">GP14</text>
<text x="222.6" y="122.9">19</text>
<text x="267.8" y="122.9">22</text>
<text x="274.5" y="122.7">GP17</text>
<text x="213" y="127.7">GP15</text>
<text x="222.6" y="128">20</text>
<text x="267.8" y="128">21</text>
<text x="274.5" y="127.7">GP16</text>
<text x="240.5" y="134.5" transform="rotate(-90 240.5 134.5)">41</text>
<text x="245.5" y="134.5" transform="rotate(-90 245.5 134.5)">42</text>
<text x="250.6" y="134.5" transform="rotate(-90 250.6 134.5)">43</text>
<text x="239.7" y="143.9" transform="rotate(-90 239.7 143.9)">SWCLK</text>
<text x="244.8" y="141.1" transform="rotate(-90 244.8 141.1)">GND</text>
<text x="250.1" y="143.4" transform="rotate(-90 250.1 143.4)">SWDIO</text>
</g>
<g font-size="1.8" fill="#00f">
<text x="283.1" y="52.5">3.3</text>
<text x="54.5" y="60.4">220</text>
<text x="149.7" y="60.4">10k</text>
<text x="158.6" y="74.1">OUT</text>
<text x="205.5" y="98.2">OUT</text>
<text x="114.2" y="111.9">Mounting Hole M3</text>
<text x="128.1" y="111.9">Mounting Hole M3</text>
<text x="283.1" y="118.5">GND</text>
<text x="114.2" y="123.4">Mounting Hole M3</text>
<text x="128.1" y="123.4">Mounting Hole M3</text>
<text x="33.4" y="143.4" transform="rotate(-90 33.4 143.4)">3.3</text>
<text x="33.4" y="175.2" transform="rotate(-90 33.4 175.2)">OUT</text>
</g>
<text font-size="1.6" fill="#000080" x="40.5" y="150.5">ConectorDeAlimentacion/Señal</text>
<text font-size="1.6" fill="#00f" x="48.1" y="164.5">2157603003</text>
</svg>
